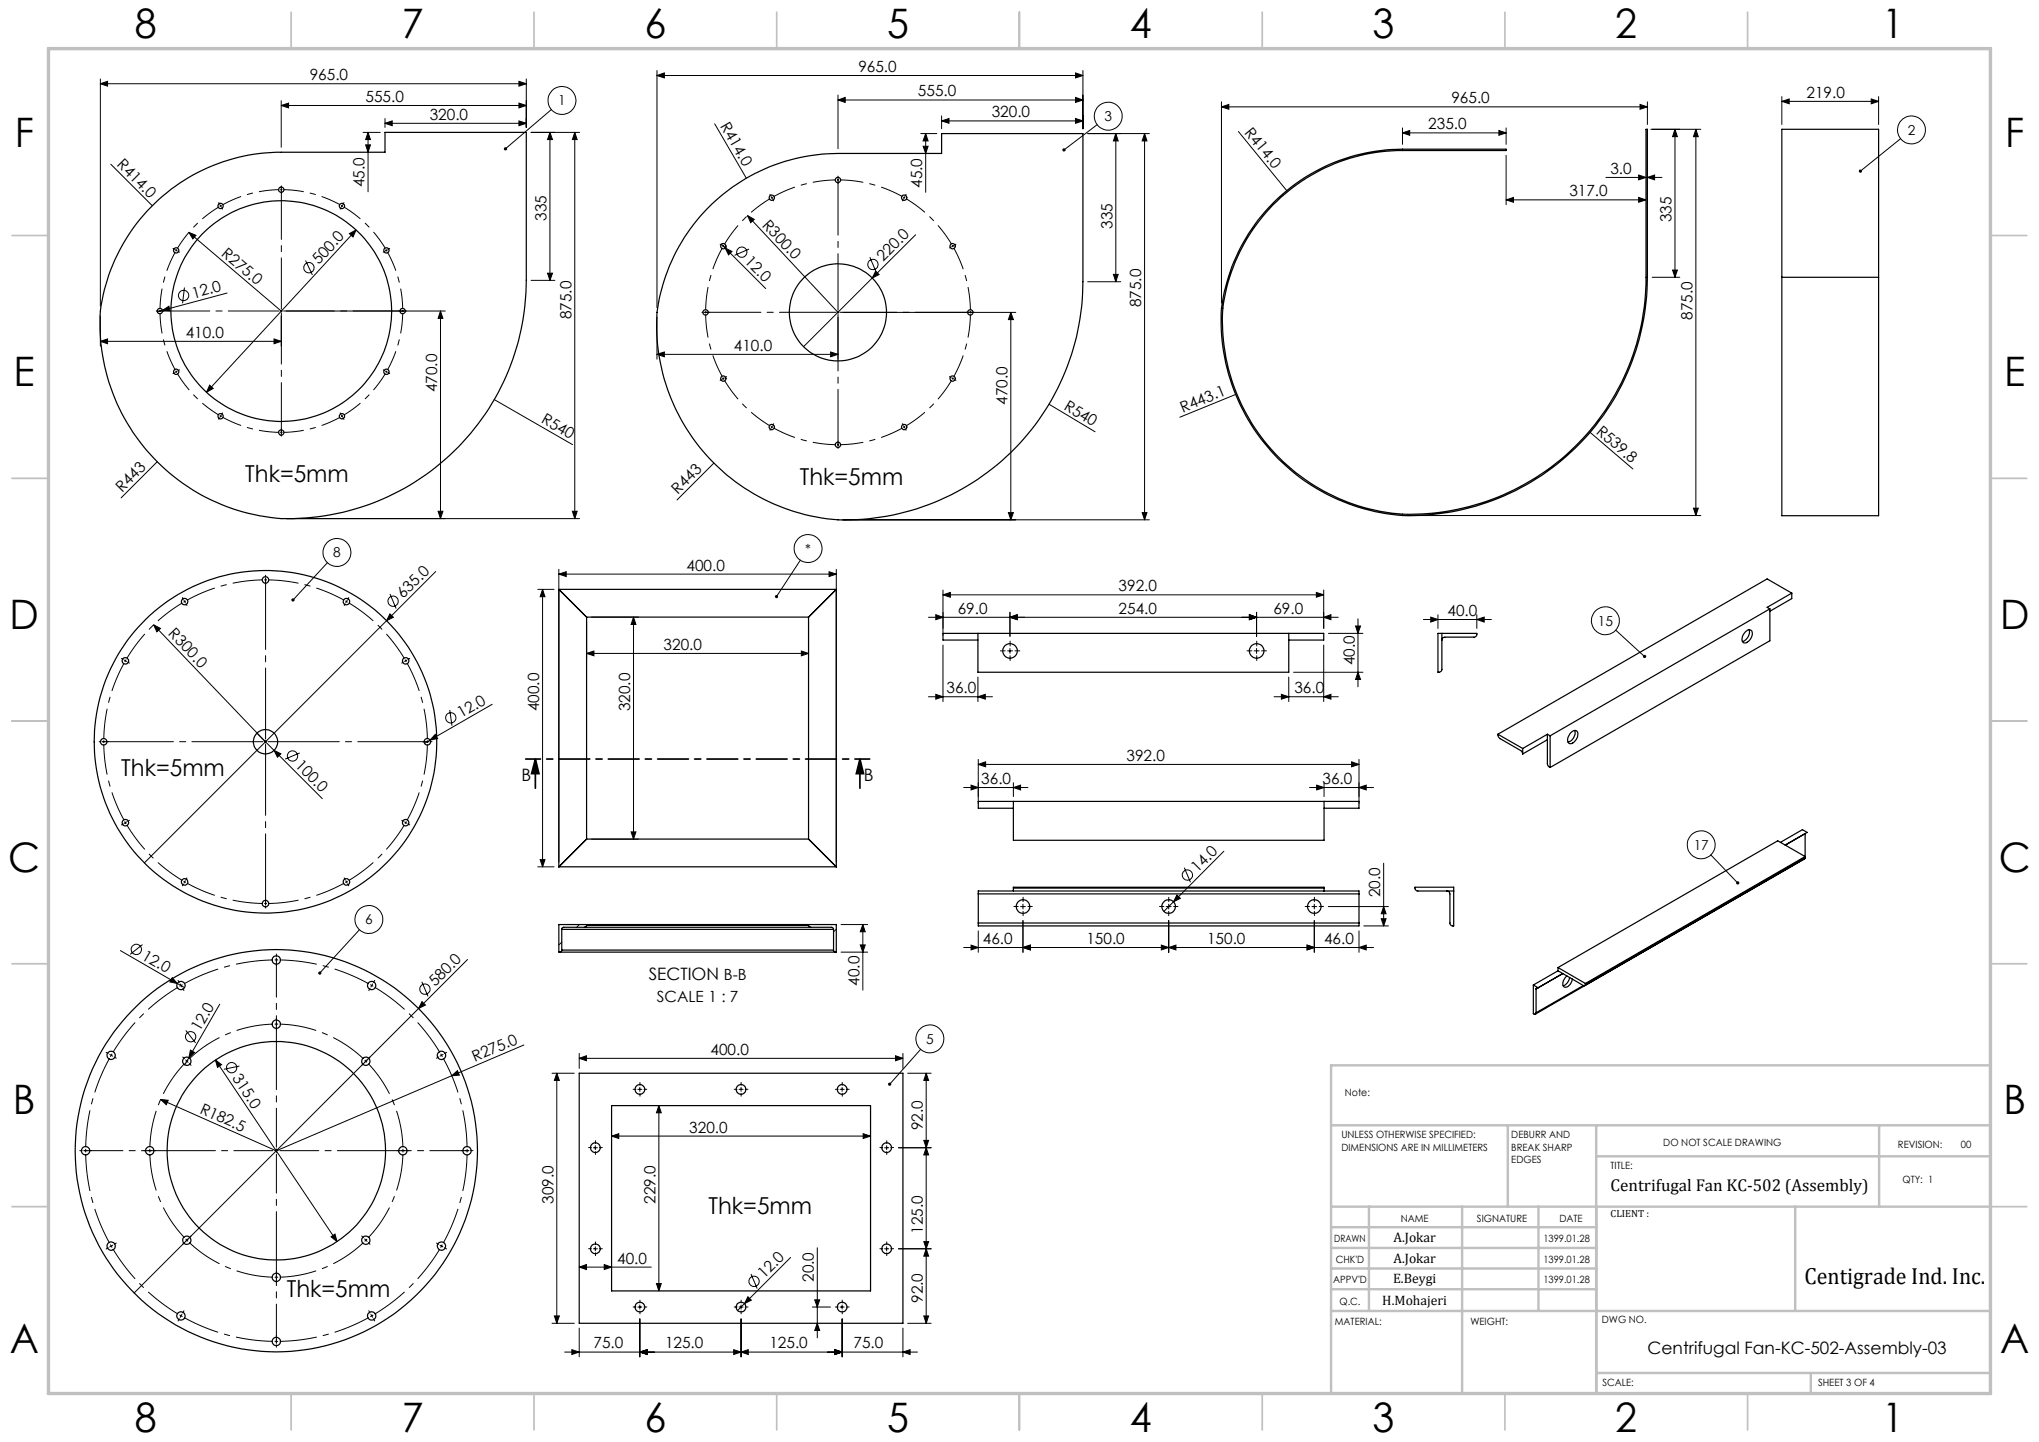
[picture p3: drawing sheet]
<svg xmlns="http://www.w3.org/2000/svg" width="420mm" height="297mm" viewBox="0 0 420 297" stroke-linecap="round" stroke-linejoin="round" font-family="sans-serif">
<g fill="none" stroke="#000" stroke-width=".21">
<path d="M20.7 17.2l1.5-.4v.9zM20.7 16.3v46.8M20.7 17.2h87.7M106.9 16.8l1.5 .4-1.5 .5zM108.4 16.3v9.9M135.3 15.6l1.5-.6v1zM135.3 14.5v48.9M135.3 15.6h87.8M172.6 19.6v11M221.5 15l1.6 .6-1.6 .4zM223.1 14.5v12M367 19.9v5.7"/>
<path d="M387 19.9v5.7M22.8 33.8l8.6 8.6M57.9 21.7l1.5-.5v1zM57.9 20.7v9.6M57.9 21.7h50.5M74.8 27.3h3.5M75.3 29.8h1l-.5 1.6zM75.8 27.3v12.2M75.8 27.3l.5 1.4h-1zM79.3 25.4l1.5-.5v1zM79.3 24.4v1.8M79.3 25.4h29.1"/>
<path d="M106.9 21.2l1.5 .5-1.5 .5zM106.9 24.9l1.5 .5-1.5 .5zM109.4 27.3h10M113.3 27.3l.5 1.4h-1zM113.3 27.3v30.4M113.6 22.6l-9.5 8.1M118.4 27.3l.5 1.4h-1zM118.4 27.3v79.5M147.2 25.5l6.5 11.2M172.6 20.6l1.5-.5v1zM172.6 20.6h50.5M189.7 27.5h3.3"/>
<path d="M190.1 30.1h1.1l-.5 1.5zM190.7 27.5l.5 1.5h-1.1zM190.7 27.5v12.1M194 24.9l1.5-.5v1zM194 23.9v2.6M194 24.9h29.1M221.5 20.1l1.6 .5-1.6 .5zM221.5 24.4l1.6 .5-1.6 .5zM224 27.5h12.7M226 25.7l-6.9 5.2M229.8 27.5l.5 1.5h-1zM229.8 27.5v30.5"/>
<path d="M235.8 27.5v79.6M235.8 27.5l.5 1.5h-1zM251.6 22l1.5-.5v1zM251.6 21v41.4M251.6 22h87.7M255.1 27.1l9.9 12.2M288.9 27.4l1.5-.5v1zM288.9 26.3v3.4M288.9 27.4h21.3M308.8 26.9l1.4 .5-1.4 .5zM310.2 26.3v3.4M310.2 32v10.2"/>
<path d="M330.8 36.5h11.5M337.5 36.1l1.6 .4-1.6 .5zM337.8 21.5l1.5 .5-1.5 .5zM339.3 36.5l1.5-.4v.9zM339.3 21v4.6M340 26.6h10.3M345 26.6l.5 1.5h-1zM345 26.6v30.5M349.3 26.6l.5 1.5h-1zM349.3 26.6v79.6M367 20.9l1.5-.5v1zM367 20.9h20"/>
<path d="M385.4 20.4l1.6 .5-1.6 .5zM391.5 28.6l-8.3 6.6M38 59.2l-.4 3.3M38.9 47.9l1.5 .6-.7 .7zM38.9 47.9l19 16.2M62.9 53.7l1.4 2.9M72 48.1l1.3-.7-.6 1.4zM73.3 47.4l-30.8 33.4M79.5 51.4l.2 .4M79.8 51.5l-.4 .2M109.4 57.7h4.9M112.8 56.3h1l-.5 1.4z"/>
<path d="M148.6 50.3l9.1 9.1M149.4 51.1l1.4 .7-.7 .7zM154 44.4l1.4 .8-.8 .7zM154 44.4l18.6 19.9M154.3 51.3l-3 1.3M179.2 53l1.2 3M179.7 57.3l-14.2 14.1M180.4 55.8l.7 .7-1.4 .8zM188.6 48.4l-8.9 8.9M224 58h6.9M229.3 56.5h1l-.5 1.5zM310.2 41.2l1.5-.5v1z"/>
<path d="M310.2 41.2h28.9M337.5 40.7l1.6 .5-1.6 .5zM340.3 57.1h5.7M344.5 55.6h1l-.5 1.5zM20.7 70.3l1.5-.5v1zM20.7 65.1v6.2M20.7 70.3h37.2M33.5 63.9l1.3-.8 .2 .9zM43.2 79.3l.7 .7-1.4 .8zM46.8 60.4l-14.4 3.8M56.4 69.8l1.5 .5-1.5 .5zM57.9 65.1v6.2"/>
<path d="M58.9 64.1h32.8M90.7 64.1l.5 1.5h-1zM90.7 64.1v42.7M135.3 73l1.5-.5v1zM135.3 65.3v8.7M135.3 73h37.3M148.9 77.8l.1 .2M149 78l.1 .2M149 78l-.2 .1M149.2 77.9l-.2 .1M171.1 72.5l1.5 .5-1.5 .5zM172.6 65.3v8.7"/>
<path d="M173.6 64.3h35.6M208.2 64.3l.5 1.5h-1zM208.2 64.3v42.8M32.4 95.1l-7.5 7.4M101.8 82.3l16.1 9.3M147 95.4l-7.5 7.6M216.1 83.3l9.5 5.6M254.5 81.2l-11.5 4.7M327.5 89l8.8 7.6M58.9 106.8h60.5M67.5 115.9l-7.1 7.7M89.7 117.7l-60 60"/>
<path d="M90.2 105.3h1l-.5 1.5zM115.1 118.2l1.5-.4v.9zM115.1 117.3v60.2M115.1 118.2h57.2M117.9 105.3h1l-.5 1.5zM164.9 115.4l-5 7.5M170.8 117.8l1.5 .4-1.5 .5zM172.3 117.3v60.2M173.6 107.1h63.1M207.7 105.6h1l-.5 1.5zM235.3 105.6h1l-.5 1.5zM289.9 106.2h60.4"/>
<path d="M348.8 104.7h1l-.5 1.5zM31.6 128.7l1.5 .7-.8 .7zM31.6 128.7l23.1 24.1M80.3 126.4l.7 .7-1.4 .7zM80.3 122.3l1.3 3M110.8 121.4h3.3M111.8 121.4l.5 1.5h-1zM111.8 121.4v57.1M120.8 134.6l1.5-.5v1zM120.8 128.1v7.5M120.8 134.6h45.7M121.8 127.1h9.7"/>
<path d="M130.5 127.1l.5 1.5h-1zM130.5 127.1v45.7M165.1 134.1l1.4 .5-1.4 .5zM166.5 128.1v7.5M191.2 127.1h84.5M192.8 126.6l1.4 .5-1.4 .5zM194.2 132.9v11.6M194.2 122.5l1.6-.5v1zM194.2 121.5v9.3M194.2 122.5h78.5M201.4 139.4v5.1M207.5 134.1h1.1"/>
<path d="M208 133.6v1M208 127.1l1.6-.5v1zM208 126.1v5M257.4 126.6l1.4 .5-1.4 .5zM258.3 134.1h1.1M258.8 126.1v5M258.8 133.6v1M265.5 139.4v5.1M266.5 138.5h14.2M271.1 122l1.6 .5-1.6 .5zM272.7 121.5v7.9M272.7 127.1l1.4-.5v1z"/>
<path d="M272.7 132.9v11.6M273.6 130.5h7.1M279.2 128.9h1l-.5 1.6zM279.7 127.5v14M279.7 138.5l.5 1.4h-1zM293.2 127.6h14M294.7 127.1l1.5 .5-1.5 .5zM296.2 126.6v2.8M304.2 127.6l1.5-.5v1zM304.2 126.6v2.8M332.8 129.8l5.9 5.4M52.9 151l13.5 13.5"/>
<path d="M56.4 154.5l1.5 .8-.8 .7zM61.7 155.1l-3 1.2M88.6 152.4l-1.1 .7M89.6 151.3l.5 .8-1.5 .3zM92.6 146.2l.5 3.3M101.4 145.1l-12.8 7.3M191.2 143.5h13.2M192.8 143l1.4 .5-1.4 .5zM201.4 143.5l1.6-.5v1zM201.5 157.4l1.5-.5v1zM201.5 156.4v9.1M201.5 157.4h78.4"/>
<path d="M262.4 143.5h13.3M263.9 143l1.6 .5-1.6 .5zM272.7 143.5l1.4-.5v1zM278.4 156.9l1.5 .5-1.5 .5zM279.9 156.4v9.1M25.7 169.2l.3 .5M26.1 169.3l-.5 .3M110.8 178.5h3.3M111.3 177.1h1l-.5 1.4zM121.8 172.8h9.7M130 171.3h1l-.5 1.5zM198.5 162.2h13.2"/>
<path d="M200 161.7l1.5 .5-1.5 .5zM208.7 162.2l1.5-.5v1zM208.7 161.2v2.9M243.9 178.7l1.3 3M252.1 175.3l-12.4 12.4M269.7 162.2h13.2M271.2 161.7l1.5 .5-1.5 .5zM272.7 161.2v2.9M279.9 162.2l1.5-.5v1zM285 177.8v12.9M352.4 176.1l5.5 5.8M24.8 195.8l11.7 6.8"/>
<path d="M29.4 194.6l-2.6 2M74 191.5l-8.1 8.9M96.3 197.6l-68.7 68.7M115.7 194.1l-.6 .5M119.3 190.4l-.5 .6M172.3 191.4l-.6 .5M172.3 195.9l-.3 .2M173.2 196.1h5.5M173.2 190.4h5.5M177.2 194.6h1l-.5 1.5zM177.7 190.4l.5 1.5h-1zM177.7 190.4v13.5"/>
<path d="M198.5 195.2h84.4M200 194.7l1.5 .5-1.5 .4zM201.5 191.7v4.4M210.2 186.7h1M210.7 195.2l1.5-.5v.9zM210.7 189.6v6.5M210.7 186.2v1M239.2 194.7l1.5 .5-1.5 .4zM240.2 186.7h1M240.7 195.2l1.5-.5v.9zM240.7 189.6v6.5M240.7 186.2v1"/>
<path d="M242.4 184.3l.7 .7-1.4 .7zM269.2 194.7l1.5 .5-1.5 .4zM270.2 186.7h1M270.7 189.6v6.5M270.7 186.2v1M273.6 186.7h12.4M279.9 195.2l1.5-.5v.9zM279.9 191.7v4.4M280.9 190.7h5.1M284.5 189.2h1l-.5 1.5zM285 186.7l.5 1.5h-1zM35.5 201.4l1 1.2-1.5-.4z"/>
<path d="M36.5 202.6l1.5 .8M38.3 212.2l2 2.6M38.9 217.8l-.8 1.5M39.2 216.3l.9 .5-1.2 1zM44.4 218.3l25 37.4M44.4 218.3l1.2 1-.8 .5zM45.3 206.8l-6.4 11M49.3 219.6l-3.2 .6M86.9 202.2l1.3 3M86.9 206.3l.7 .7-1.4 .7zM107.9 215.2l-14.9 6.4M119.3 218l1.5-.6v1.1z"/>
<path d="M119.3 217v3.1M119.3 218h66.7M184.5 217.4l1.5 .6-1.5 .5zM186 217v3.1M189.7 216.1l-6.4 7.2M33.1 226.4l1.5 .2-.3 .9zM93 221.6l1.2-1.1 .4 .9zM93 221.6l-36.1 15.4-23.8-10.6M113.7 221h4.6M114.7 221l.5 1.5h-1zM114.7 221v51.6M122.2 236.4h.8"/>
<path d="M122.6 236v.8M126 234l1.5-.5v1zM126 234h53.3M131.4 224.4h.8M131.8 224v.8M135.7 227.7l.5 1.5h-1zM135.7 227.7v38.2M152.2 224.4h.9M152.6 224v.8M173 224.4h.9M173.5 224v.8M177.8 233.5l1.5 .5-1.5 .5z"/>
<path d="M182.2 236.4h.9M182.6 236v.8M187 221h4.8M190.3 234.9h1l-.5 1.5zM190.8 221v51.6M190.8 221l.5 1.5h-1zM190.8 236.4l.5 1.5h-1zM191.8 236.4h-6.7M68.2 254.7l.8-.5 .4 1.5zM90.6 256.5l.3 .1M90.9 256.6l-.1 .4M90.9 256.6l.3 .2"/>
<path d="M91.1 256.4l-.2 .2M122.2 257.2h.8M122.6 256.8v.8M162.8 259l-10.9 10.9M168.3 257v18.6M182.2 257.2h.9M182.6 256.8v.8M185.1 257.2h6.7M190.3 255.7h1l-.5 1.5zM190.8 257.2l.5 1.5h-1zM113.7 272.6h4.6M114.2 271h1l-.5 1.6z"/>
<path d="M116.3 278.5h72.7M117.8 278l1.5 .5-1.5 .5zM119.3 261l1.5-.5v1zM119.3 273.5v6M119.3 261h14.9M124.5 260.5l1.5 .5-1.5 .5zM131.4 269.2h.8M131.8 278.5l1.5-.5v1zM131.8 271.6v7.9M131.8 268.8v.8M135.2 264.4h1l-.5 1.5zM151.1 278l1.5 .5-1.5 .5z"/>
<path d="M152.2 269.2h.9M152.6 278.5l1.5-.5v1zM152.6 271.6v7.9M152.6 268.8v.8M154.1 267.1l.7 .7-1.4 .7zM154.7 262.4l1.3 3M167.3 269.2h3.8M167.8 267.7h1l-.5 1.5zM168.3 272.6l.5 1.4h-1zM172 278l1.5 .5-1.5 .5zM173 269.2h.9M173.5 271.6v7.9"/>
<path d="M173.5 268.8v.8M186 278.5l1.5-.5v1zM186 273.5v6M187 272.6h4.8M190.3 271h1l-.5 1.6z"/>
<circle cx="115.8" cy="20.7" r="2.88"/>
<circle cx="228.3" cy="23.9" r="2.87"/>
<circle cx="393.7" cy="26.8" r="2.87"/>
<circle cx="63.6" cy="55.1" r="1.07"/>
<circle cx="152.8" cy="51.9" r="1.07"/>
<circle cx="179.8" cy="54.5" r="1.05"/>
<circle cx="37.8" cy="60.9" r="1.06"/>
<circle cx="69.4" cy="113.8" r="2.87"/>
<circle cx="166.5" cy="113" r="2.87"/>
<circle cx="81" cy="123.8" r="1.06"/>
<circle cx="330.7" cy="127.9" r="2.87"/>
<circle cx="60.2" cy="155.7" r="1.06"/>
<circle cx="92.9" cy="147.8" r="1.06"/>
<circle cx="350.4" cy="174" r="2.87"/>
<circle cx="28.1" cy="195.5" r="1.06"/>
<circle cx="76" cy="189.4" r="2.87"/>
<circle cx="244.6" cy="180.2" r="1.06"/>
<circle cx="39.3" cy="213.5" r="1.06"/>
<circle cx="47.7" cy="219.9" r="1.04"/>
<circle cx="87.5" cy="203.7" r="1.06"/>
<circle cx="191.5" cy="214" r="2.87"/>
<circle cx="155.3" cy="263.9" r="1.06"/>
</g>
<g fill="none" stroke="#000" stroke-width=".21" stroke-dasharray="15.2 1.3 1.3 1.3" stroke-linecap="butt">
<path d="M58 39.1h-.3M58 39.1h.2M172.6 37l-.2 .1M172.6 37l.2 .1M36.3 51.6l-.1 .2M36.3 51.6l.1-.2M45.5 42.4l-.2 .1M45.5 42.4l.2-.1M70.5 42.4l-.2-.1M70.5 42.4l.2 .1M149 50.7l-.1 .2M149 50.7l.1-.2"/>
<path d="M159 40.7l-.2 .1M159 40.7l.2-.1M186.3 40.7l-.2-.1M186.3 40.7l.2 .1M196.2 50.7l-.1-.2M196.2 50.7l.2 .2M33 64.1v.2M33 64.1v-.3M36.3 76.6l.1 .2M36.3 76.6l-.1-.2M79.6 76.6l.1-.2M79.6 76.6l-.1 .2"/>
<path d="M83 64.1v-.3M83 64.1v.2M145.3 64.3v.2M145.3 64.3v-.2M196.2 78l.2-.2M196.2 78l-.1 .2M199.9 64.3v-.2M199.9 64.3v.2M45.5 85.7l.2 .1M45.5 85.7l-.2-.1M58 89.1h.2M58 89.1h-.3"/>
<path d="M70.5 85.7l.2-.1M70.5 85.7l-.2 .1M159 87.9l.2 .2M159 87.9l-.2-.1M172.6 91.6h.2M172.6 91.6h-.2M186.3 87.9l.2-.1M186.3 87.9l-.2 .2M54.7 119.4h-.3M54.7 119.4h.3M25.8 136.1l-.1 .2M25.8 136.1l.2-.2"/>
<path d="M38 123.9l-.2 .1M38 123.9l.3-.1M71.4 123.9l-.3-.1M71.4 123.9l.2 .1M83.6 136.1l-.2-.2M83.6 136.1l.1 .2M21.4 152.8v.2M21.4 152.8v-.3M88 152.8v-.3M88 152.8v.2M83.6 169.4l.1-.2M83.6 169.4l-.2 .3"/>
<path d="M38 181.6l.3 .2M38 181.6l-.2-.1M54.7 186.1h.3M54.7 186.1h-.3M56.9 197.7h-.3M56.9 197.7h.4M71.4 181.6l.2-.1M71.4 181.6l-.3 .2M22.9 217.4l-.2 .3M22.9 217.4l.2-.4M37.3 203l-.3 .2M37.3 203l.3-.2"/>
<path d="M38.5 218.6l-.3 .2M38.5 218.6l.3-.3M56.9 210.9h-.3M56.9 210.9h.4M75.4 218.6l-.3-.3M75.4 218.6l.2 .2M76.6 203l-.3-.2M76.6 203l.3 .2M91 217.4l-.2-.4M91 217.4l.1 .3M17.6 237v.4M17.6 237v-.4"/>
<path d="M30.9 237v.4M30.9 237v-.4M83 237v-.4M83 237v.4M96.2 237v-.4M96.2 237v.4M22.9 256.6l.2 .3M22.9 256.6l-.2-.3M38.5 255.4l.3 .3M38.5 255.4l-.3-.2M75.4 255.4l.2-.2M75.4 255.4l-.3 .3"/>
<path d="M37.3 271l.3 .2M37.3 271l-.3-.2M56.9 276.3h.4M56.9 276.3h-.3M56.9 263.1h.4M56.9 263.1h-.3M76.6 271l.3-.2M76.6 271l-.3 .2"/>
</g>
<path d="M57.5 39.1a25 25 0 0 0-11.6 3.1M36.1 52a25 25 0 0 0-3.1 11.6M45.1 42.6a25 25 0 0 0-8.6 8.6M70.1 42.2a25 25 0 0 0-11.7-3.1M79.4 51.2a25 25 0 0 0-8.6-8.6M33 64.5a25 25 0 0 0 3.1 11.7M36.5 76.9a25 25 0 0 0 8.6 8.6M79.8 76.2a25 25 0 0 0 3.2-11.7M83 63.6a25 25 0 0 0-3.2-11.6M45.9 85.9a25 25 0 0 0 11.6 3.2M58.4 89.1a25 25 0 0 0 11.7-3.2M70.8 85.5a25 25 0 0 0 8.6-8.6" fill="none" stroke="#000" stroke-width=".21" stroke-dasharray="15.2 1.3 1.3 1.3" stroke-dashoffset="11.1" stroke-linecap="butt"/>
<path d="M54.1 119.4a33.3 33.3 0 0 0-15.6 4.2M25.6 136.6a33.3 33.3 0 0 0-4.2 15.6M37.6 124.2a33.3 33.3 0 0 0-11.5 11.4M70.9 123.6a33.3 33.3 0 0 0-15.6-4.2M83.3 135.6a33.3 33.3 0 0 0-11.4-11.4M21.4 153.3a33.3 33.3 0 0 0 4.2 15.6M88 152.2a33.3 33.3 0 0 0-4.2-15.6M26.1 169.9a33.3 33.3 0 0 0 11.5 11.4M83.8 168.9a33.3 33.3 0 0 0 4.2-15.6M38.5 181.9a33.3 33.3 0 0 0 15.6 4.2M55.3 186.1a33.3 33.3 0 0 0 15.6-4.2M71.9 181.3a33.3 33.3 0 0 0 11.4-11.4" fill="none" stroke="#000" stroke-width=".21" stroke-dasharray="15.2 1.3 1.3 1.3" stroke-dashoffset="9" stroke-linecap="butt"/>
<g fill="none" stroke="#000" stroke-width=".21" stroke-dasharray="15.2 1.3 1.3 1.3" stroke-dashoffset="7.6" stroke-linecap="butt">
<path d="M56.2 197.7a39.3 39.3 0 0 0-18.3 4.9M22.6 218a39.3 39.3 0 0 0-4.9 18.3M36.7 203.3a39.3 39.3 0 0 0-13.4 13.4M38 219.1a26.1 26.1 0 0 0-7.1 17.2M56.2 210.9a26.1 26.1 0 0 0-17.2 7.2M74.9 218.1a26.1 26.1 0 0 0-17.3-7.2M76 202.6a39.3 39.3 0 0 0-18.4-4.9M90.6 216.7a39.3 39.3 0 0 0-13.4-13.4M17.7 237.7a39.3 39.3 0 0 0 4.9 18.3M30.9 237.7a26.1 26.1 0 0 0 7.1 17.2M83 236.3a26.1 26.1 0 0 0-7.1-17.2M96.2 236.3a39.3 39.3 0 0 0-4.9-18.3"/>
<path d="M23.3 257.3a39.3 39.3 0 0 0 13.4 13.4M39 255.9a26.1 26.1 0 0 0 17.2 7.2M75.9 254.9a26.1 26.1 0 0 0 7.1-17.2M91.3 256a39.3 39.3 0 0 0 4.9-18.3M37.9 271.4a39.3 39.3 0 0 0 18.3 4.9M57.6 263.1a26.1 26.1 0 0 0 17.3-7.2M57.6 276.3a39.3 39.3 0 0 0 18.4-4.9M77.2 270.7a39.3 39.3 0 0 0 13.4-13.4"/>
</g>
<path d="M172.2 37.1a27.3 27.3 0 0 0-12.8 3.4M148.8 51.1a27.3 27.3 0 0 0-3.4 12.8M158.6 40.9a27.3 27.3 0 0 0-9.4 9.4M185.9 40.5a27.3 27.3 0 0 0-12.8-3.4M196 50.3a27.3 27.3 0 0 0-9.4-9.4M145.4 64.8a27.3 27.3 0 0 0 3.4 12.8M149.2 78.4a27.3 27.3 0 0 0 9.4 9.3M196.5 77.6a27.3 27.3 0 0 0 3.4-12.8M199.9 63.9a27.3 27.3 0 0 0-3.4-12.8M159.4 88.2a27.3 27.3 0 0 0 12.8 3.4M173.1 91.6a27.3 27.3 0 0 0 12.8-3.4M186.6 87.7a27.3 27.3 0 0 0 9.4-9.3" fill="none" stroke="#000" stroke-width=".21" stroke-dasharray="15.2 1.3 1.3 1.3" stroke-dashoffset="10.5" stroke-linecap="butt"/>
<path d="M110.3 156.3l.7 3h-1.5zM110.3 156.3v6M177.1 156.3l.8 3h-1.5zM177.1 156.3v6" fill="none" stroke="#000" stroke-width=".35"/>
<g fill="none" stroke="#000" stroke-width=".21" stroke-dasharray="15.2 1.3 1.3 1.3">
<path d="M58 39.1v-.3M58 39.1v.2M58 38.6v-.3M58 39.5v.3M172.6 37v-.2M172.6 37v.3M172.6 36.6v-.3M172.6 37.5v.3M35.9 51.3l-.3-.1M36.3 51.6l-.2-.2M36.3 51.6l.2 .1M36.7 51.8l.3 .1"/>
<path d="M45.2 42l-.1-.3M45.5 42.4l-.2-.2M45.5 42.4l.1 .2M45.7 42.8l.1 .3M70.2 42.8l-.1 .3M70.5 42.4l.1-.2M70.5 42.4l-.2 .2M70.7 42l.1-.3M79.2 51.8l-.3 .1M80 51.3l.3-.1M148.6 50.5l-.3-.2M149 50.7l-.2-.1"/>
<path d="M149 50.7l.2 .1M149.4 50.9l.3 .2M158.8 40.3l-.2-.3M159 40.7l-.1-.2M159 40.7l.1 .2M159.2 41.1l.2 .3M186 41.1l-.1 .3M186.3 40.7l.1-.2M186.3 40.7l-.2 .2M186.5 40.3l.1-.3M195.8 50.9l-.2 .2M196.2 50.7l.2-.1"/>
<path d="M196.2 50.7l-.2 .1M196.6 50.5l.3-.2M32.5 64.1h-.3M33 64.1h-.3M33 64.1h.2M33.4 64.1h.3M35.9 76.8l-.3 .1M36.3 76.6l-.2 .1M36.3 76.6l.2-.2M36.7 76.3l.3-.1M58 64.1v-.3M58 64.1h-.3"/>
<path d="M58 64.1v.2M58 64.1h.2M79.2 76.3l-.3-.1M79.6 76.6l.2 .1M79.6 76.6l-.2-.2M80 76.8l.3 .1M82.5 64.1h-.3M83 64.1h.2M83 64.1h-.3M83.4 64.1h.3M144.9 64.3h-.3M145.3 64.3h-.2"/>
<path d="M145.3 64.3h.3M145.8 64.3h.3M148.6 78.2l-.3 .1M149.4 77.7l.3-.1M172.6 64.3v-.2M172.6 64.3h-.2M172.6 64.3v.2M172.6 64.3h.2M195.8 77.7l-.2-.1M196.2 78l.2 .1M196.2 78l-.2-.2M196.6 78.2l.3 .1"/>
<path d="M199.4 64.3h-.3M199.9 64.3h.2M199.9 64.3h-.2M200.3 64.3h.4M45.2 86.1l-.1 .3M45.5 85.7l-.2 .2M45.5 85.7l.1-.2M45.7 85.3l.1-.3M58 89.1v.2M58 89.1v-.3M58 89.5v.3M58 88.6v-.3"/>
<path d="M70.2 85.3l-.1-.3M70.5 85.7l.1 .2M70.5 85.7l-.2-.2M70.7 86.1l.1 .3M158.8 88.3l-.2 .3M159 87.9l-.1 .2M159 87.9l.1-.2M159.2 87.5l.2-.2M172.6 91.6v.2M172.6 91.6v-.2M172.6 92v.4M172.6 91.1v-.3"/>
<path d="M186 87.5l-.1-.2M186.3 87.9l.1 .2M186.3 87.9l-.2-.2M186.5 88.3l.1 .3M54.7 119.4v-.2M54.7 119.4v.3M54.7 118.9v-.4M54.7 120v.4M25.4 135.8l-.4-.2M25.8 136.1l-.2-.1M25.8 136.1l.3 .1M26.3 136.4l.4 .2"/>
<path d="M37.8 123.4l-.2-.3M38 123.9l-.1-.2M38 123.9l.2 .2M38.3 124.4l.2 .3M71.1 124.4l-.2 .3M71.4 123.9l.1-.2M71.4 123.9l-.2 .2M71.6 123.4l.2-.3M83.1 136.4l-.3 .2M83.6 136.1l.2-.1M83.6 136.1l-.3 .1M84.1 135.8l.3-.2"/>
<path d="M207.1 134.1h-1M208.1 133.1v-1M208.1 135.1v1M209.1 134.1h1M257.9 134.1h-1M258.9 133.1v-1M258.9 135.1v1M259.9 134.1h1M20.8 152.8h-.4M21.4 152.8h-.3M21.4 152.8h.2M21.9 152.8h.4"/>
<path d="M54.7 152.8v-.3M54.7 152.8h-.3M54.7 152.8v.2M54.7 152.8h.3M87.5 152.8h-.4M88 152.8h.3M88 152.8h-.2M88.6 152.8h.4M25.4 169.7l-.4 .2M26.3 169.2l.4-.2M83.1 169.2l-.3-.2M83.6 169.4l.2 .2"/>
<path d="M83.6 169.4l-.3-.1M84.1 169.7l.3 .2M37.8 182.1l-.2 .3M38 181.6l-.1 .3M38 181.6l.2-.2M38.3 181.1l.2-.3M54.7 186.1v.3M54.7 186.1v-.3M54.7 186.7v.3M54.7 185.5v-.3M56.9 197.7v-.3M56.9 197.7v.4"/>
<path d="M56.9 197v-.5M56.9 198.4v.5M71.1 181.1l-.2-.3M71.4 181.6l.1 .3M71.4 181.6l-.2-.2M71.6 182.1l.2 .3M209.7 186.7h-.9M210.7 185.7v-.9M210.7 187.7v.9M211.7 186.7h.9M239.7 186.7h-.9M240.7 185.7v-.9"/>
<path d="M240.7 187.7v.9M241.7 186.7h.9M269.7 186.7h-.9M270.7 185.7v-.9M270.7 187.7v.9M271.7 186.7h.9M22.3 217l-.4-.3M22.9 217.4l-.3-.2M22.9 217.4l.3 .1M23.5 217.7l.5 .3M36.9 202.4l-.2-.5M37.3 203l-.2-.3"/>
<path d="M37.3 203l.2 .3M37.6 203.6l.3 .4M38 218.1l-.4-.4M38.5 218.6l-.3-.3M38.5 218.6l.2 .2M39 219.1l.4 .3M56.9 210.9v-.3M56.9 210.9v.4M56.9 210.2v-.5M56.9 211.6v.5M74.9 219.1l-.4 .3M75.4 218.6l.2-.3"/>
<path d="M75.4 218.6l-.3 .2M75.9 218.1l.3-.4M76.2 203.6l-.2 .4M76.6 203l.2-.3M76.6 203l-.2 .3M76.9 202.4l.3-.5M90.3 217.7l-.4 .3M91 217.4l.3-.2M91 217.4l-.4 .1M91.6 217l.4-.3M16.9 237h-.5M17.6 237h-.3"/>
<path d="M17.6 237h.4M18.4 237h.5M30.1 237h-.5M30.9 237h-.4M30.9 237h.3M31.6 237h.5M56.9 237v-.4M56.9 237h-.3M56.9 237v.4M56.9 237h.4M82.3 237h-.5M83 237h.4"/>
<path d="M83 237h-.4M83.7 237h.5M95.5 237h-.5M96.2 237h.4M96.2 237h-.3M96.9 237h.5M121.8 236.4h-.6M122.7 235.5v-.6M122.7 237.2v.6M123.5 236.4h.6M131 224.4h-.6M131.8 223.5v-.6"/>
<path d="M131.8 225.2v.6M132.7 224.4h.5M151.8 224.4h-.6M152.7 223.5v-.6M152.7 225.2v.6M153.5 224.4h.6M172.7 224.4h-.6M173.5 223.5v-.6M173.5 225.2v.6M174.3 224.4h.6M181.8 236.4h-.6M182.7 235.5v-.6"/>
<path d="M182.7 237.2v.6M183.5 236.4h.6M22.3 257l-.4 .2M22.9 256.6l-.3 .2M22.9 256.6l.3-.1M23.5 256.3l.5-.3M38 255.9l-.4 .4M38.5 255.4l-.3 .3M38.5 255.4l.2-.2M39 254.9l.4-.3M74.9 254.9l-.4-.3M75.4 255.4l.2 .3"/>
<path d="M75.4 255.4l-.3-.2M75.9 255.9l.3 .4M90.3 256.3l-.4-.3M91.6 257l.4 .2M121.8 257.2h-.6M122.7 256.4v-.6M122.7 258v.6M123.5 257.2h.6M181.8 257.2h-.6M182.7 256.4v-.6M182.7 258v.6M183.5 257.2h.6"/>
<path d="M36.9 271.6l-.2 .5M37.3 271l-.2 .3M37.3 271l.2-.3M37.6 270.4l.3-.4M56.9 276.3v.3M56.9 276.3v-.4M56.9 277v.5M56.9 275.6v-.5M56.9 263.1v.3M56.9 263.1v-.4M56.9 263.8v.5M56.9 262.4v-.5"/>
<path d="M76.2 270.4l-.2-.4M76.6 271l.2 .3M76.6 271l-.2-.3M76.9 271.6l.3 .5M131 269.2h-.6M131.8 268.4v-.6M131.8 270v.6M132.7 269.2h.5M151.8 269.2h-.6M152.7 268.4v-.6M152.7 270v.6M153.5 269.2h.6"/>
<path d="M172.7 269.2h-.6M173.5 268.4v-.6M173.5 270v.6M174.3 269.2h.6"/>
</g>
<path d="M57.5 64.1h-24.8M58 63.6v-24.8M58 64.5v24.8M58.4 64.1h24.8" fill="none" stroke="#000" stroke-width=".21" stroke-dasharray="15.2 1.3 1.3 1.3" stroke-dashoffset="4.8"/>
<path d="M54.1 152.8h-33M54.7 152.2v-33M54.7 153.3v33.1M55.3 152.8h33" fill="none" stroke="#000" stroke-width=".21" stroke-dasharray="15.2 1.3 1.3 1.3" stroke-dashoffset=".6"/>
<path d="M56.2 237h-38.9M56.9 236.3v-38.9M56.9 237.7v38.9M57.6 237h39" fill="none" stroke="#000" stroke-width=".21" stroke-dasharray="15.2 1.3 1.3 1.3" stroke-dashoffset="7.2"/>
<path d="M172.2 64.3h-27.1M172.6 63.9v-27.1M172.6 64.8v27M173.1 64.3h27" fill="none" stroke="#000" stroke-width=".21" stroke-dasharray="15.2 1.3 1.3 1.3" stroke-dashoffset="3.6"/>
<path d="M179.1 156.3h-70.8" fill="none" stroke="#000" stroke-width=".35" stroke-dasharray="6.3 1.3 1.3 1.3" stroke-dashoffset="3.3"/>
<g fill="none" stroke="#c0c0c0" stroke-width=".35">
<path d="M60 2.5v7.5M110 2.5v7.5M160 2.5v7.5M210 2.5v7.5M260 2.5v7.5M310 2.5v7.5M360 2.5v7.5M2.5 48.5h7.5M410 48.5h7.5M2.5 98.5h7.5M410 98.5h7.5M2.5 148.5h7.5"/>
<path d="M410 148.5h7.5M2.5 198.5h7.5M410 198.5h7.5M2.5 248.5h7.5M410 248.5h7.5M60 287v7.5M110 287v7.5M160 287v7.5M210 287v7.5M260 287v7.5M310 287v7.5M360 287v7.5"/>
</g>
<g fill="none" stroke="#c0c0c0" stroke-width=".5">
<path d="M410 219.4h-135.8v67.4M274.2 231.8h135.8M310.6 231.8v16.7M328.8 231.8v55.2M328.8 238.2h81.2M387.1 231.8v16.7M274.2 248.5h135.8M274.2 257h54.6M274.2 252.8h54.6M282 248.5v21.5M301.2 248.5v38.3M316.9 248.5v21.5"/>
<path d="M369.8 248.5v21.5M274.2 265.5h54.6M274.2 261.3h54.6M274.2 270h135.8M328.8 282.8h81.2M373 282.8v4.2"/>
</g>
<path d="M10 10h400v277h-400z" fill="none" stroke="#c0c0c0" stroke-width=".7"/>
<g fill="#000">
<path d="M38.9 47.9l1.5 .6-.7 .7zM149.4 51.1l1.4 .7-.7 .7zM154 44.4l1.4 .8-.8 .7zM180.4 55.8l.7 .7-1.4 .8zM33.5 63.9l1.3-.8 .2 .9zM31.6 128.7l1.5 .7-.8 .7zM80.3 126.4l.7 .7-1.4 .7zM56.4 154.5l1.5 .8-.8 .7zM89.6 151.3l.5 .8-1.5 .3zM242.4 184.3l.7 .7-1.4 .7zM35.5 201.4l1 1.2-1.5-.4zM39.2 216.3l.9 .5-1.2 1z"/>
<path d="M86.9 206.3l.7 .7-1.4 .7zM33.1 226.4l1.5 .2-.3 .9zM93 221.6l1.2-1.1 .4 .9zM154.1 267.1l.7 .7-1.4 .7z"/>
<path d="M106.9 16.8l1.5 .4-1.5 .5zM20.7 17.2l1.5-.4v.9zM106.9 21.2l1.5 .5-1.5 .5zM57.9 21.7l1.5-.5v1zM56.4 69.8l1.5 .5-1.5 .5zM20.7 70.3l1.5-.5v1zM106.9 24.9l1.5 .5-1.5 .5zM79.3 25.4l1.5-.5v1zM221.5 15l1.6 .6-1.6 .4zM135.3 15.6l1.5-.6v1zM221.5 20.1l1.6 .5-1.6 .5zM172.6 20.6l1.5-.5v1zM221.5 24.4l1.6 .5-1.6 .5zM194 24.9l1.5-.5v1zM171.1 72.5l1.5 .5-1.5 .5zM135.3 73l1.5-.5v1zM337.8 21.5l1.5 .5-1.5 .5zM251.6 22l1.5-.5v1zM339.3 36.5l1.5-.4v.9zM337.5 36.1l1.6 .4-1.6 .5zM177.8 233.5l1.5 .5-1.5 .5zM126 234l1.5-.5v1zM186 278.5l1.5-.5v1zM172 278l1.5 .5-1.5 .5zM172 278l1.5 .5-1.5 .5zM152.6 278.5l1.5-.5v1zM151.1 278l1.5 .5-1.5 .5zM131.8 278.5l1.5-.5v1zM131.8 278.5l1.5-.5v1zM117.8 278l1.5 .5-1.5 .5zM124.5 260.5l1.5 .5-1.5 .5zM119.3 261l1.5-.5v1z"/>
<path d="M103.8 30.5l.1 .4 .2-.2-.2 .2a.34 .34 0 0 0 .5 0 .34 .34 0 0 0-.1-.5 .34 .34 0 0 0-.5 .1zM218.9 30.6v.5l.2-.2-.2 .2a.34 .34 0 0 0 .5 0 .34 .34 0 0 0 0-.5 .34 .34 0 0 0-.5 0zM383 35l-.1 .4 .3-.2-.2 .3a.33 .33 0 0 0 .5 0 .33 .33 0 0 0 0-.5 .33 .33 0 0 0-.5 0zM60.1 123.3l-.1 .2 .1 .3 .3-.2-.3 .2a.34 .34 0 0 0 .5 0 .34 .34 0 0 0 0-.4 .34 .34 0 0 0-.5-.1zM65.6 200.2l.1 .5 .2-.3-.2 .3a.34 .34 0 0 0 .4-.1 .34 .34 0 0 0 0-.5 .34 .34 0 0 0-.5 .1zM183 223.1v.5l.3-.3-.3 .3a.34 .34 0 0 0 .5-.1 .34 .34 0 0 0 0-.5 .34 .34 0 0 0-.5 .1zM159.7 122.7l-.1 .3 .2 .2 .1-.3-.1 .3a.33 .33 0 0 0 .4-.2 .33 .33 0 0 0-.1-.4 .33 .33 0 0 0-.4 .1zM338.5 135a.33 .33 0 0 0 0 .4 .33 .33 0 0 0 .5 0l-.3-.2 .3 .2a.33 .33 0 0 0 0-.4 .33 .33 0 0 0-.5 0zM357.7 181.6a.34 .34 0 0 0 0 .5 .34 .34 0 0 0 .5 0l-.3-.2 .3 .2a.34 .34 0 0 0 0-.5 .34 .34 0 0 0-.5 0z"/>
<path d="M118.4 27.3l.5 1.4h-1zM117.9 105.3h1l-.5 1.5zM75.8 27.3l.5 1.4h-1zM75.3 29.8h1l-.5 1.6zM235.8 27.5l.5 1.5h-1zM235.3 105.6h1l-.5 1.5zM208.2 64.3l.5 1.5h-1zM207.7 105.6h1l-.5 1.5zM190.7 27.5l.5 1.5h-1.1zM190.1 30.1h1.1l-.5 1.5zM349.3 26.6l.5 1.5h-1zM348.8 104.7h1l-.5 1.5zM114.7 221l.5 1.5h-1zM114.2 271h1l-.5 1.6zM135.7 227.7l.5 1.5h-1zM135.2 264.4h1l-.5 1.5zM167.8 267.7h1l-.5 1.5zM168.3 272.6l.5 1.4h-1zM190.8 257.2l.5 1.5h-1zM190.3 271h1l-.5 1.6z"/>
<path d="M308.8 26.9l1.4 .5-1.4 .5zM288.9 27.4l1.5-.5v1zM184.5 217.4l1.5 .6-1.5 .5zM119.3 218l1.5-.6v1.1zM170.8 117.8l1.5 .4-1.5 .5zM115.1 118.2l1.5-.4v.9z"/>
<path d="M367 20.9l1.5-.5v1zM385.4 20.4l1.6 .5-1.6 .5z"/>
<path d="M112.8 56.3h1l-.5 1.4zM113.3 27.3l.5 1.4h-1zM90.2 105.3h1l-.5 1.5zM90.7 64.1l.5 1.5h-1zM229.3 56.5h1l-.5 1.5zM229.8 27.5l.5 1.5h-1zM344.5 55.6h1l-.5 1.5zM345 26.6l.5 1.5h-1zM190.3 255.7h1l-.5 1.5zM190.8 236.4l.5 1.5h-1zM111.3 177.1h1l-.5 1.4zM111.8 121.4l.5 1.5h-1zM130 171.3h1l-.5 1.5zM130.5 127.1l.5 1.5h-1z"/>
<path d="M310.2 41.2l1.5-.5v1zM337.5 40.7l1.6 .5-1.6 .5z"/>
<path d="M43.2 79.3l-.7 1.5 1.4-.8zM72 48.1l.7 .7 .6-1.4z"/>
<path d="M120.8 134.6l1.5-.5v1zM165.1 134.1l1.4 .5-1.4 .5zM194.2 122.5l1.6-.5v1zM271.1 122l1.6 .5-1.6 .5zM271.2 161.7l1.5 .5-1.5 .5zM279.9 162.2l1.5-.5v1z"/>
<path d="M208 127.1l1.6-.5v1zM257.4 126.6l1.4 .5-1.4 .5zM257.4 126.6l1.4 .5-1.4 .5zM272.7 127.1l1.4-.5v1z"/>
<path d="M208 127.1l1.6-.5v1zM192.8 126.6l1.4 .5-1.4 .5z"/>
<path d="M279.7 138.5l.5 1.4h-1zM279.2 128.9h1l-.5 1.6z"/>
<path d="M294.7 127.1l1.5 .5-1.5 .5zM304.2 127.6l1.5-.5v1z"/>
<path d="M177.1 156.3l.8 3h-1.5zM110.3 156.3l.7 3h-1.5z"/>
<path d="M201.4 143.5l1.6-.5v1zM192.8 143l1.4 .5-1.4 .5z"/>
<path d="M272.7 143.5l1.4-.5v1zM263.9 143l1.6 .5-1.6 .5z"/>
<path d="M278.4 156.9l1.5 .5-1.5 .5zM201.5 157.4l1.5-.5v1z"/>
<path d="M208.7 162.2l1.5-.5v1zM200 161.7l1.5 .5-1.5 .5z"/>
<path d="M177.2 194.6h1l-.5 1.5zM177.7 190.4l.5 1.5h-1z"/>
<path d="M210.7 195.2l1.5-.5v.9zM239.2 194.7l1.5 .5-1.5 .4zM240.7 195.2l1.5-.5v.9zM269.2 194.7l1.5 .5-1.5 .4z"/>
<path d="M210.7 195.2l1.5-.5v.9zM200 194.7l1.5 .5-1.5 .4z"/>
<path d="M269.2 194.7l1.5 .5-1.5 .4zM279.9 195.2l1.5-.5v.9z"/>
<path d="M285 186.7l.5 1.5h-1zM284.5 189.2h1l-.5 1.5z"/>
<path d="M190.3 234.9h1l-.5 1.5zM190.8 221l.5 1.5h-1z"/>
<path d="M68.2 254.7l1.2 1-.4-1.5zM44.4 218.3l.4 1.5 .8-.5z"/>
</g>
<g fill="none" stroke="#000" stroke-width=".25">
<path d="M30.4 43.4a37.6 37.6 0 0 1 27.5-12h21.4v-4.1h29.1v30.4a49.1 49.1 0 0 1-51.6 49 40.2 40.2 0 0 1-36-43.7 38.2 38.2 0 0 1 9.6-19.6zM145.8 42.9a37.8 37.8 0 0 1 26.8-11.3h21.4v-4.1h29.1v30.5a48.9 48.9 0 0 1-52.8 48.9 40.1 40.1 0 0 1-34.8-43.7 37.4 37.4 0 0 1 10.3-20.3zM262.9 41.2a37.5 37.5 0 0 1 26-10.5h21.3v.3h-21.3a37.2 37.2 0 0 0-37.1 33.6 39.8 39.8 0 0 0 39.6 41.3 48.8 48.8 0 0 0 47.7-48.8v-30.5h.2v30.5a49 49 0 0 1-51.6 49 40.2 40.2 0 0 1-35.9-43.7 37.4 37.4 0 0 1 11.1-21.2zM367 57.1v49.1h20v-49.1M367 57.1v-30.5h20v30.5M367 57.1h20M115.1 121.4v57.1M115.1 121.4l5.7 5.7M115.1 121.4h57.2M120.8 127.1v45.7M120.8 127.1h45.7M166.5 127.1v45.7"/>
<path d="M172.3 121.4l-5.8 5.7M172.3 121.4v57.1M201.4 130.5v8h64.1v-8M201.4 131.8h-7.2v-1.3h78.5v1.3h-7.2M297 130.5v7.4a.64 .64 0 0 1-.8 .6v-8h8a.62 .62 0 0 1-.6 .7h-6a.6 .6 0 0 0-.6 .6M359.6 130.1a.8 .8 0 0 1 1.1-.2 .8 .8 0 0 1 .2 1.1 1.68 1.68 0 0 1-1.7 1.4 1.62 1.62 0 0 1 .4-2.3zM360.3 129.7a2.06 2.06 0 0 1-1.4 2.4M364.6 125.4l-45.3 26.1M364.6 125.4v6.6l-45.3 26.1M369.1 122.2l-5.1-3-55.5 32M369.1 122.2l-5.1 2.9 .6 .3M369.1 122.2v1.1l-4.5 2.6"/>
<path d="M308.5 151.2l.1 .5 .3 .4 4.4 2.5 .4 .7M308.5 151.2l5.2 3M313.7 154.2v1.1M318.7 151.2v6.2l.2 .4 .4 .3M318.7 151.2l.6 .3M318.7 151.2l-5 3M318.7 152.4l-5 2.9M319.3 151.5v6.6M323.5 151a.85 .85 0 0 1 .7-.5 .85 .85 0 0 1 .8 .3 2 2 0 0 1-1.6 2.4 1.2 1.2 0 0 1-.1-2zM324.4 150.5a2.06 2.06 0 0 1-1.4 2.4M115.1 178.5h57.2M120.8 172.8l-5.7 5.7"/>
<path d="M120.8 172.8h45.7M166.5 172.8l5.8 5.7M208.7 165.1v8h64v-8M208.7 166.5h-7.2v-1.4h78.4v1.4h-7.2M366.7 173.5l4.6-2.6 1 .5-4.6 2.7M371.8 176.6l-.1 .3-55.4 32M371.8 171.7v4.9M371.8 176.6l-45.2 26.1M115.1 190.4h57.2v5.7h-57.2zM115.7 191.4v-.2l.3-.2h55.3l.3 .2 .1 .2M115.7 195.7l-.1 .3-.3 .1M115.7 191.4v4.3"/>
<path d="M115.7 191.4h56M115.7 195.7h56M120.8 190.6l-.2 .3-.2 .1M120.8 190.4v.2M120.8 190.6h45.7M166.5 190.6l.5 .4M166.5 190.4v.2M171.7 195.7l.1 .3 .3 .1M171.7 191.4v4.3M201.5 184.1v-.6h78.4v.6M201.5 190.1v.6h78.4v-.6M201.5 184.1h78.4"/>
<path d="M201.5 190.1h78.4M201.5 184.1v6M208.7 182.9v.6M208.7 182.9v-.2h64v.2M208.7 182.9h64M272.7 182.9v.6M279.9 184.1v6M298.1 183.5a.6 .6 0 0 1 .6 .6v6a.63 .63 0 0 0 .7 .6v-8h-7.9a.58 .58 0 0 0 .6 .8h7.3M320.9 200l1 .5M320.9 199.3v.7M320.9 199.3l5.7 3.3M320.9 199.3l45.3-26.1 5.6 3.2-45.2 26.2"/>
<path d="M320.9 200l-5.1 2.9M315.8 202.9l1 .5a.27 .27 0 0 0-.3 0 .27 .27 0 0 0-.1 .3M315.8 202.9v5.9a.3 .3 0 0 0 .4 .1 .3 .3 0 0 0 .2-.3M316.4 203.7v4.9M321.9 200.5l4.2 2.5M321.9 200.5l-5.5 3.2M322.8 201a1.81 1.81 0 0 0-.7 2.2 1.32 1.32 0 0 0 1.7-1.1l.1-.5M323.3 201.3a2 2 0 0 1-1.3 1.7M326.1 203l-9.7 5.6M326.6 202.7a.27 .27 0 0 1-.2 .3 .27 .27 0 0 1-.3 0M326.6 202.6v.1M119.3 221h66.7v51.6h-66.7z"/>
<path d="M126 227.7h53.3v38.2h-53.3z"/>
<circle cx="57.9" cy="39.1" r=".55"/>
<circle cx="172.6" cy="37.1" r=".54"/>
<circle cx="36.3" cy="51.6" r=".54"/>
<circle cx="45.4" cy="42.4" r=".54"/>
<circle cx="70.4" cy="42.4" r=".55"/>
<circle cx="79.6" cy="51.6" r=".54"/>
<circle cx="149" cy="50.7" r=".55"/>
<circle cx="159" cy="40.7" r=".55"/>
<circle cx="186.2" cy="40.7" r=".55"/>
<circle cx="196.2" cy="50.7" r=".55"/>
<circle cx="32.9" cy="64.1" r=".55"/>
<circle cx="36.3" cy="76.6" r=".55"/>
<circle cx="58" cy="64.1" r="22.7"/>
<circle cx="79.6" cy="76.6" r=".54"/>
<circle cx="82.9" cy="64.1" r=".54"/>
<circle cx="145.3" cy="64.3" r=".54"/>
<circle cx="149" cy="78" r=".55"/>
<circle cx="172.6" cy="64.3" r="10"/>
<circle cx="196.2" cy="78" r=".55"/>
<circle cx="199.9" cy="64.3" r=".54"/>
<circle cx="45.4" cy="85.7" r=".53"/>
<circle cx="57.9" cy="89.1" r=".56"/>
<circle cx="70.4" cy="85.7" r=".54"/>
<circle cx="159" cy="88" r=".55"/>
<circle cx="172.6" cy="91.6" r=".54"/>
<circle cx="186.2" cy="88" r=".55"/>
<circle cx="54.7" cy="119.4" r=".66"/>
<circle cx="25.8" cy="136.1" r=".66"/>
<circle cx="38" cy="123.9" r=".67"/>
<circle cx="71.3" cy="123.9" r=".67"/>
<circle cx="83.6" cy="136.1" r=".66"/>
<circle cx="208.1" cy="134.1" r="1.5"/>
<circle cx="258.9" cy="134.1" r="1.5"/>
<circle cx="21.3" cy="152.8" r=".66"/>
<circle cx="54.7" cy="152.8" r="2.5"/>
<circle cx="54.7" cy="152.8" r="35.3"/>
<circle cx="88" cy="152.8" r=".67"/>
<circle cx="25.8" cy="169.4" r=".67"/>
<circle cx="83.6" cy="169.5" r=".67"/>
<circle cx="38" cy="181.6" r=".66"/>
<circle cx="54.7" cy="186.1" r=".67"/>
<circle cx="56.9" cy="197.7" r=".86"/>
<circle cx="71.4" cy="181.6" r=".66"/>
<circle cx="210.7" cy="186.7" r="1.4"/>
<circle cx="240.7" cy="186.7" r="1.4"/>
<circle cx="270.7" cy="186.7" r="1.4"/>
<circle cx="22.9" cy="217.4" r=".86"/>
<circle cx="37.3" cy="203" r=".86"/>
<circle cx="38.5" cy="218.6" r=".86"/>
<circle cx="56.9" cy="210.9" r=".85"/>
<circle cx="75.4" cy="218.6" r=".85"/>
<circle cx="76.6" cy="203" r=".86"/>
<circle cx="90.9" cy="217.4" r=".86"/>
<circle cx="17.6" cy="237" r=".85"/>
<circle cx="30.8" cy="237" r=".86"/>
<circle cx="56.9" cy="237" r="41.4"/>
<circle cx="56.9" cy="237" r="22.5"/>
<circle cx="83" cy="237" r=".85"/>
<circle cx="96.2" cy="237" r=".86"/>
<circle cx="122.6" cy="236.4" r="1.01"/>
<circle cx="131.8" cy="224.4" r="1.01"/>
<circle cx="152.6" cy="224.4" r="1"/>
<circle cx="173.5" cy="224.4" r="1.01"/>
<circle cx="182.6" cy="236.4" r="1"/>
<circle cx="22.9" cy="256.7" r=".84"/>
<circle cx="38.5" cy="255.4" r=".85"/>
<circle cx="75.4" cy="255.4" r=".85"/>
<circle cx="90.9" cy="256.6" r=".86"/>
<circle cx="122.7" cy="257.2" r="1"/>
<circle cx="182.6" cy="257.2" r="1"/>
<circle cx="37.3" cy="271" r=".86"/>
<circle cx="56.9" cy="276.3" r=".86"/>
<circle cx="56.9" cy="263.1" r=".86"/>
<circle cx="76.5" cy="271" r=".86"/>
<circle cx="131.8" cy="269.2" r="1"/>
<circle cx="152.6" cy="269.2" r="1.01"/>
<circle cx="173.5" cy="269.2" r="1"/>
</g>
<g font-size="8.4">
<text x="27.7" y="7.9">8</text>
<text x="82.7" y="7.9">7</text>
<text x="132.7" y="7.9">6</text>
<text x="182.7" y="7.9">5</text>
<text x="232.7" y="7.9">4</text>
<text x="282.7" y="7.9">3</text>
<text x="332.7" y="7.9">2</text>
<text x="387.7" y="7.9">1</text>
<text x="3" y="30.3">F</text>
<text x="413" y="30.3">F</text>
<text x="2.8" y="79.5">E</text>
<text x="412.8" y="79.5">E</text>
<text x="2" y="129.5">D</text>
<text x="412" y="129.5">D</text>
<text x="1.7" y="179.5">C</text>
<text x="411.7" y="179.5">C</text>
<text x="2.7" y="229.5">B</text>
<text x="412.7" y="229.5">B</text>
<text x="2" y="278.8">A</text>
<text x="412" y="278.8">A</text>
<text x="27.7" y="294.9">8</text>
<text x="82.7" y="294.9">7</text>
<text x="132.7" y="294.9">6</text>
<text x="182.7" y="294.9">5</text>
<text x="232.7" y="294.9">4</text>
<text x="282.7" y="294.9">3</text>
<text x="332.7" y="294.9">2</text>
<text x="387.7" y="294.9">1</text>
</g>
<g font-size="4.8">
<text x="50.5" y="99.2">Thk=5mm</text>
<text x="164.7" y="99.9">Thk=5mm</text>
<text x="25" y="159.8">Thk=5mm</text>
<text x="145.9" y="250.1">Thk=5mm</text>
<text x="59.1" y="267.1">Thk=5mm</text>
<text x="371.7" y="264.5">Centigrade Ind. Inc.</text>
</g>
<g font-size="3.5">
<text x="107.5" y="160.9">B</text>
<text x="178" y="160.9">B</text>
<text x="133.6" y="201.9">SECTION B-B</text>
<text x="331.8" y="245.3">Centrifugal Fan KC-502 (Assembly)</text>
<text x="339.4" y="278.8">Centrifugal Fan-KC-502-Assembly-03</text>
</g>
<g font-size="3.2">
<text x="63.8" y="16.5">965.0</text>
<text x="176.8" y="14.8">965.0</text>
<text x="75.3" y="21">555.0</text>
<text x="189.1" y="19.9">555.0</text>
<text x="299" y="21.3">965.0</text>
<text x="372.1" y="20.2">219.0</text>
<text x="88.5" y="24.7">320.0</text>
<text x="148.2" y="25.9" transform="rotate(60 148.2 25.9)">R414.0</text>
<text x="204.3" y="24.2">320.0</text>
<text x="256.2" y="27.3" transform="rotate(51 256.2 27.3)">R414.0</text>
<text x="294.2" y="26.6">235.0</text>
<text x="23.9" y="34" transform="rotate(45 23.9 34)">R414.0</text>
<text x="331.7" y="35.8">3.0</text>
<text x="75.1" y="38.6" transform="rotate(-90 75.1 38.6)">45.0</text>
<text x="190" y="38.7" transform="rotate(-90 190 38.7)">45.0</text>
<text x="323.3" y="40.4">317.0</text>
<text x="112.6" y="45.5" transform="rotate(-90 112.6 45.5)">335</text>
<text x="156.9" y="46.5" transform="rotate(47 156.9 46.5)">R300.0</text>
<text x="229.2" y="47.1" transform="rotate(-90 229.2 47.1)">335</text>
<text x="344.3" y="45.7" transform="rotate(-90 344.3 45.7)">335</text>
<text x="45.4" y="52.5" transform="rotate(40 45.4 52.5)">R275.0</text>
<text x="153.2" y="54" transform="rotate(45 153.2 54)">12.0</text>
<text x="65.7" y="54.6" transform="rotate(-47 65.7 54.6)">500.0</text>
<text x="181.9" y="54.1" transform="rotate(-45 181.9 54.1)">220.0</text>
<text x="39.8" y="61.5" transform="rotate(-15 39.8 61.5)">12.0</text>
<text x="117.7" y="65.7" transform="rotate(-90 117.7 65.7)">875.0</text>
<text x="235.1" y="63.3" transform="rotate(-90 235.1 63.3)">875.0</text>
<text x="348.6" y="65.9" transform="rotate(-90 348.6 65.9)">875.0</text>
<text x="38.3" y="69.6">410.0</text>
<text x="151.2" y="72.3">410.0</text>
<text x="90" y="80.8" transform="rotate(-90 90 80.8)">470.0</text>
<text x="207.5" y="83.3" transform="rotate(-90 207.5 83.3)">470.0</text>
<text x="111.3" y="86.9" transform="rotate(30 111.3 86.9)">R540</text>
<text x="219" y="84.2" transform="rotate(31 219 84.2)">R540</text>
<text x="243.6" y="85" transform="rotate(-22 243.6 85)">R443.1</text>
<text x="328.6" y="89.1" transform="rotate(41 328.6 89.1)">R539.8</text>
<text x="25.1" y="101.5" transform="rotate(-45 25.1 101.5)">R443</text>
<text x="139.7" y="101.9" transform="rotate(-45 139.7 101.9)">R443</text>
<text x="141.4" y="117.5">400.0</text>
<text x="83.1" y="123.4" transform="rotate(-45 83.1 123.4)">635.0</text>
<text x="230.4" y="121.8">392.0</text>
<text x="34.5" y="130.7" transform="rotate(46 34.5 130.7)">R300.0</text>
<text x="197.3" y="126.4">69.0</text>
<text x="230.4" y="126.4">254.0</text>
<text x="262.3" y="126.4">69.0</text>
<text x="298.2" y="126.9">40.0</text>
<text x="136.7" y="133.8">320.0</text>
<text x="279" y="137" transform="rotate(-90 279 137)">40.0</text>
<text x="195" y="142.8">36.0</text>
<text x="266.6" y="142.8">36.0</text>
<text x="95" y="148" transform="rotate(-30 95 148)">12.0</text>
<text x="111.1" y="146.5" transform="rotate(-90 111.1 146.5)">400.0</text>
<text x="129.8" y="146.5" transform="rotate(-90 129.8 146.5)">320.0</text>
<text x="60.7" y="157.8" transform="rotate(45 60.7 157.8)">100.0</text>
<text x="202.1" y="161.5">36.0</text>
<text x="232" y="156.7">392.0</text>
<text x="272.4" y="161.5">36.0</text>
<text x="246.7" y="179.8" transform="rotate(-45 246.7 179.8)">14.0</text>
<text x="284.3" y="184.8" transform="rotate(-90 284.3 184.8)">20.0</text>
<text x="29" y="197.4" transform="rotate(30 29 197.4)">12.0</text>
<text x="202.5" y="194.4">46.0</text>
<text x="223.8" y="194.4">150.0</text>
<text x="248.6" y="194.4">150.0</text>
<text x="272.7" y="194.4">46.0</text>
<text x="89.6" y="203.3" transform="rotate(-45 89.6 203.3)">580.0</text>
<text x="177" y="203" transform="rotate(-90 177 203)">40.0</text>
<text x="135.3" y="206.4">SCALE 1 : 7</text>
<text x="41.2" y="212.6" transform="rotate(-60 41.2 212.6)">12.0</text>
<text x="47.7" y="222" transform="rotate(56 47.7 222)">315.0</text>
<text x="97.8" y="218.8" transform="rotate(-23 97.8 218.8)">R275.0</text>
<text x="146.4" y="217.2">400.0</text>
<text x="41" y="229.2" transform="rotate(24 41 229.2)">R182.5</text>
<text x="142" y="233.3">320.0</text>
<text x="190.1" y="232.8" transform="rotate(-90 190.1 232.8)">92.0</text>
<text x="114" y="247.9" transform="rotate(-90 114 247.9)">309.0</text>
<text x="135" y="247.9" transform="rotate(-90 135 247.9)">229.0</text>
<text x="190.1" y="254.1" transform="rotate(-90 190.1 254.1)">125.0</text>
<text x="127.1" y="260.2">40.0</text>
<text x="157.4" y="263.5" transform="rotate(-45 157.4 263.5)">12.0</text>
<text x="167.6" y="264" transform="rotate(-90 167.6 264)">20.0</text>
<text x="190.1" y="268.3" transform="rotate(-90 190.1 268.3)">92.0</text>
<text x="122.3" y="277.7">75.0</text>
<text x="137" y="277.7">125.0</text>
<text x="158.5" y="277.7">125.0</text>
<text x="175.8" y="277.7">75.0</text>
</g>
<g font-size="2.8">
<text x="115" y="21.7">1</text>
<text x="227.5" y="25">3</text>
<text x="393" y="27.8">2</text>
<text x="68.6" y="114.8">8</text>
<text x="165.9" y="114">*</text>
<text x="329.1" y="128.9">15</text>
<text x="348.9" y="175">17</text>
<text x="75.2" y="190.4">6</text>
<text x="190.8" y="215">5</text>
<text x="287" y="255.9">A.Jokar</text>
<text x="287" y="260.1">A.Jokar</text>
<text x="284.7" y="268.7">H.Mohajeri</text>
<text x="286.9" y="264.2">E.Beygi</text>
</g>
<g font-size="2.1">
<text x="277" y="225.8">Note:</text>
<text x="276.3" y="234.5">UNLESS OTHERWISE SPECIFIED:</text>
<text x="276.3" y="237">DIMENSIONS ARE IN MILLIMETERS</text>
<text x="311.3" y="234.5">DEBURR AND</text>
<text x="311.3" y="237">BREAK SHARP</text>
<text x="311.3" y="239.5">EDGES</text>
<text x="342.6" y="235.9">DO NOT SCALE DRAWING</text>
<text x="391" y="236.5">REVISION:</text>
<text x="403.9" y="236.5">00</text>
<text x="331.8" y="240.8">TITLE:</text>
<text x="391.9" y="243.6">QTY: 1</text>
<text x="288.5" y="251.7">NAME</text>
<text x="304.2" y="251.7">SIGNATURE</text>
<text x="321.2" y="251.7">DATE</text>
<text x="331.8" y="250.7">CLIENT :</text>
<text x="274.8" y="255.8">DRAWN</text>
<text x="317.9" y="255.8">1399.01.28</text>
<text x="275.1" y="260.1">CHK'D</text>
<text x="317.9" y="260.1">1399.01.28</text>
<text x="274.6" y="264.2">APPV'D</text>
<text x="275.9" y="268.7">Q.C.</text>
<text x="317.9" y="264.2">1399.01.28</text>
<text x="275" y="273">MATERIAL:</text>
<text x="302.9" y="273">WEIGHT:</text>
<text x="330" y="272.5">DWG NO.</text>
<text x="330.1" y="285.6">SCALE:</text>
<text x="374.5" y="285.6">SHEET 3 OF 4</text>
</g>
</svg>
